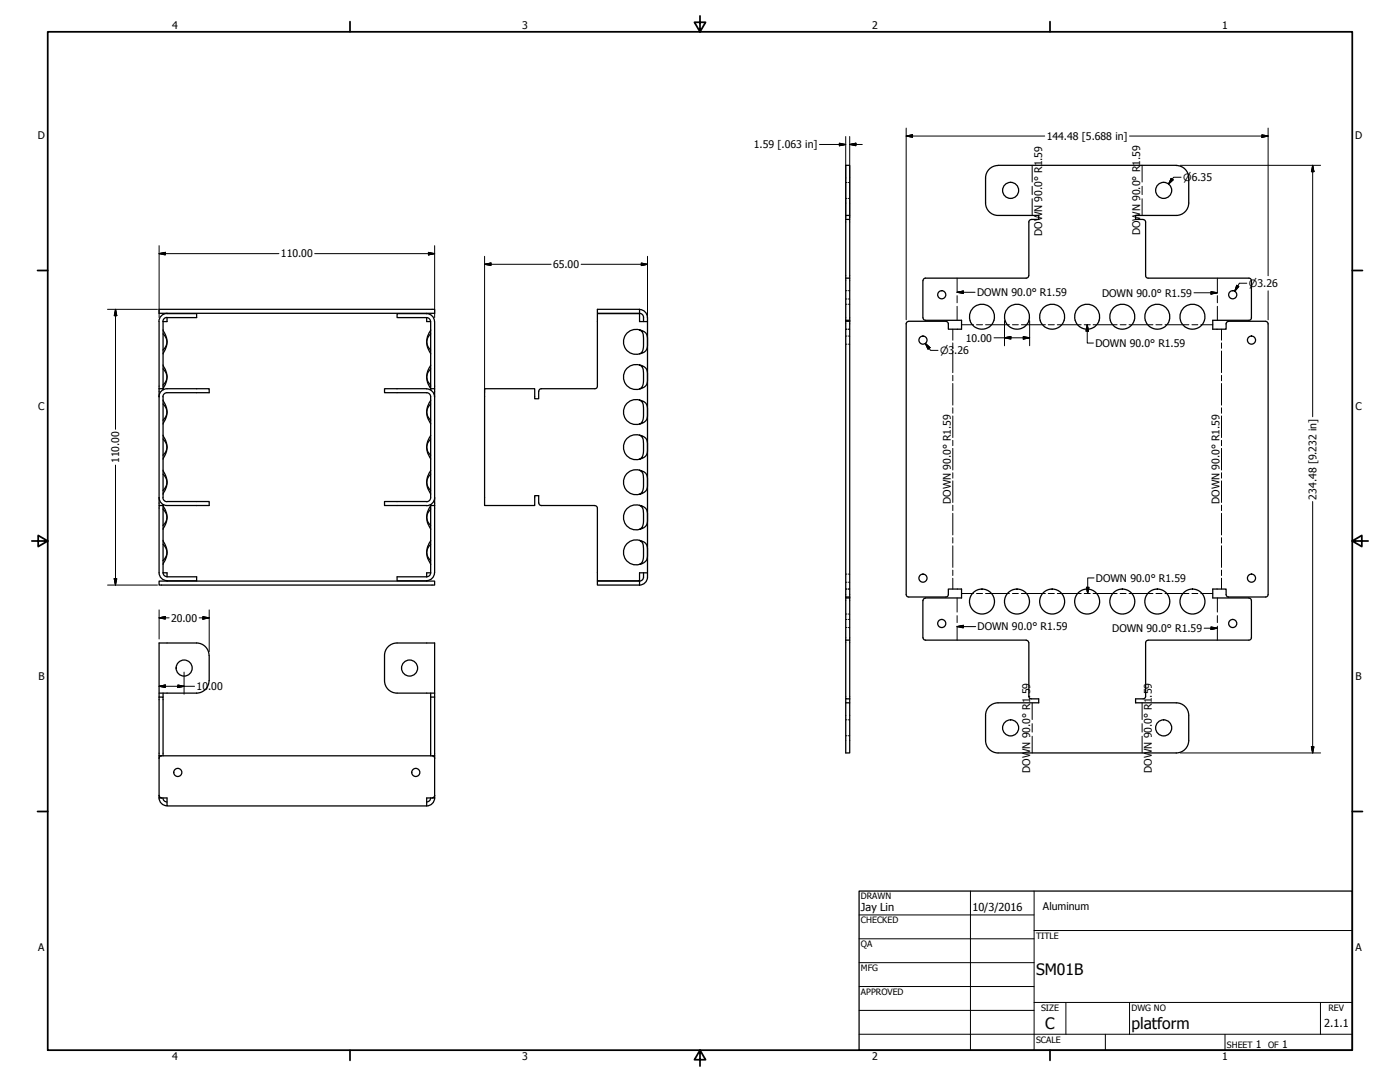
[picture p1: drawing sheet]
<svg xmlns="http://www.w3.org/2000/svg" width="559mm" height="432mm" viewBox="0 0 559 432" stroke-linecap="round" stroke-linejoin="round" font-family="sans-serif">
<!-- layer: Visible (ANSI) -->
<g fill="none" stroke="#000" stroke-width=".51">
<path d="M393.4 71v10a5 5 0 0 0 5 5M398.4 66a5 5 0 0 0-5 5M398.4 66h71.1M469.5 66a5 5 0 0 1 5 5M474.5 71v10a5 5 0 0 1-5 5h-16.2v1.6h2.9M337.6 87.6h1.6v23.4M337.6 86h1.6v-20h-1.6v212.9h1.6M339.2 86v1.6M398.4 86h16.2v1.6l-3.3 .1-.6 .9v21.4M456.3 87.6l.7 .3 .3 .7v21.4l.3 .7 .6 .3M337.6 111h1.6v144.5h-1.6M368.4 112l.1 15.2 .9 .6h14.4v3.6h-5.3l-.1-2.5-.9-.6"/>
<path d="M410.6 110l-.3 .7-.7 .3h-40.2l-.7 .3-.3 .7M458.3 111h40.2M498.5 111l.7 .3 .3 .7M499.5 112v14.8l-.3 .7-.7 .3M63.5 123.4h110v1.6h-110zM65.1 128.3v26.8h-1.6M65.1 131.6a8 8 0 0 1 0 9.6M65.1 133.2a4 4 0 0 1-.1 6.5M66.6 126.7l-1.1 .5-.5 1.1M66.6 125.1a3.2 3.2 0 0 0-3.2 3.2l.1 73.4M66.7 125.2h11.8v1.5h-11.8M66.7 126.7v1.6h-1.6"/>
<path d="M66.7 125v.2M170.3 125.2a3.1 3.1 0 0 1 3.1 3.1M170.3 126.7l.9 .3 .6 1.3M170.3 125l-11.8 .2v1.5h11.8v1.6h1.6v27.3M171.9 133.2a4.1 4.1 0 0 0 0 6.5M171.9 131.6a8 8 0 0 0 0 9.6M173.5 128.3v26.8h-1.6M238.4 123.4h16.9v1.6h-16.9zM255.2 125l1.2 .5a2.99 2.99 0 0 1 .5 2.8M255.2 123.5a3.1 3.1 0 0 1 3.2 3.2M255.2 131.6a5 5 0 0 0-6.3 4.8 5 5 0 0 0 6.3 4.8M255.3 131.6a3.7 3.7 0 0 1 3.1 4.9 3.6 3.6 0 0 1-3.1 4.7 3 3 0 0 0 1.6-3.2l-.1-3.9a2.52 2.52 0 0 0-1.5-2.5z"/>
<path d="M258.4 128.3h-3.1v-3.1h-16.9v28.9M258.4 128.3v100.3a3.7 3.7 0 0 1-3.2 4.9M258.4 126.6v1.7M337.6 127.8h1.6M337.6 128.2h1.6M377.5 128.2l-14.8 .1-.7 .3-.3 .7v107.9M498.5 127.8h-14.4v3.6h5.3l.1-2.5 .9-.6 14.8-.1 .9 .7 .1 108.3M63.4 158.3a3.2 3.2 0 0 1 3.2-3.2h16.9v1.6h-16.8l-1.2 .5-.5 1.1M65.1 158.3l-.1 40.3 .2 .8 1 .8h17.3v1.5h-16.9a3.1 3.1 0 0 1-3.1-3.1M65.1 145.7a8 8 0 0 1 0 9.6M65.1 147.2a4 4 0 0 1-.1 6.5M65.1 159.6a8 8 0 0 1 0 9.6"/>
<path d="M65.1 155.1v.5M170.3 156.7l1.1 .5 .5 1.1M170.3 155.2a3.1 3.1 0 0 1 3.1 3.1M170.3 155.1h-16.8v1.6h16.8M171.9 158.3v40.3l-.5 1.1-1.1 .5M171.9 147.2a4.1 4.1 0 0 0 0 6.5M171.9 145.7a8 8 0 0 0 0 9.6M171.9 159.6a8 8 0 0 0 0 9.6M173.5 155.1v73.5M215 156.1v3h-1.6v-4h-20v46.6h20v-3.9h1.6l.2 3.3 .9 .6h21.3M237.4 155.1h-21.3l-.7 .3-.3 .7M238.4 154.1l-.2 .7-.7 .3"/>
<path d="M255.2 159.7a5 5 0 0 0-6.3 4.7 5 5 0 0 0 6.3 4.8M255.2 145.7a5 5 0 0 0-6.3 4.8 5 5 0 0 0 6.3 4.7M255.3 145.7a3.6 3.6 0 0 1 3.1 4.7 3.7 3.7 0 0 1-3.1 4.9l.9-.7a11.9 11.9 0 0 0 .3-7.7zM255.3 159.6a3.7 3.7 0 0 1 3.1 4.9 3.6 3.6 0 0 1-3.1 4.7l.9-.7a12.9 12.9 0 0 0 0-8.2zM65.1 161.2a4 4 0 0 1-.1 6.5M65.1 173.7a8 8 0 0 1 0 9.6M65.1 175.2a4 4 0 0 1-.1 6.5M171.9 161.2a4.1 4.1 0 0 0 0 6.5M171.9 175.2a4.1 4.1 0 0 0 0 6.5M171.9 173.7a8 8 0 0 0 0 9.6M255.2 173.7a5 5 0 0 0-6.3 4.8 5 5 0 0 0 6.3 4.7M255.3 173.7a3.6 3.6 0 0 1 3.1 4.7 3.7 3.7 0 0 1-3.1 4.9l.9-.7a11.9 11.9 0 0 0 .3-7.7z"/>
<path d="M65.1 187.6a8 8 0 0 1 0 9.6M65.1 189.2a4 4 0 0 1-.1 6.5M171.9 189.2a4.1 4.1 0 0 0 0 6.5M171.9 187.6a8 8 0 0 0 0 9.6M173.5 198.6a3.2 3.2 0 0 1-3.2 3.2M255.2 187.7a5 5 0 0 0-6.3 4.7 5 5 0 0 0 6.3 4.8M255.3 187.6a3.7 3.7 0 0 1 3.1 4.9 3.6 3.6 0 0 1-3.1 4.7l.9-.7a12.9 12.9 0 0 0 0-8.2zM65.1 201.7h-1.6v26.9a3.1 3.1 0 0 0 3.1 3.1M65.1 215.6a8 8 0 0 1 0 9.6M65.1 217.2a4 4 0 0 1-.1 6.5M65.1 201.7a8 8 0 0 1 0 9.6M65.1 203.2a4 4 0 0 1-.1 6.5"/>
<path d="M65.1 201.4v27.2M170.3 200.2h-16.8v1.5h16.8M171.9 217.2a4.1 4.1 0 0 0 0 6.5M171.9 215.6a8 8 0 0 0 0 9.6M171.9 203.2a4.1 4.1 0 0 0 0 6.5M171.9 201.7a8 8 0 0 0 0 9.6M171.9 201.4v.3M173.5 201.7h-1.6v26.9M237.5 201.8l.7 .3 .2 .7v29h16.9v-3.2h3.1M255.2 215.7a5 5 0 0 0-6.3 4.7 5 5 0 0 0 6.3 4.8M255.2 201.7a5 5 0 0 0-6.3 4.8 5 5 0 0 0 6.3 4.8M255.3 215.6a3.7 3.7 0 0 1 3.1 4.9 3.6 3.6 0 0 1-3.1 4.7l.9-.7a12.9 12.9 0 0 0 0-8.2z"/>
<path d="M255.3 201.7a3.6 3.6 0 0 1 3.1 4.7 3.7 3.7 0 0 1-3.1 4.9l.9-.7a11.9 11.9 0 0 0 .3-7.7zM63.5 231.9h110v1.6h-110zM65.1 228.6h1.6v1.6h11.8v1.6l-11.8 .1M65.1 228.6l.6 1.2 .9 .3M171.9 228.6l-.5 1.1-1.1 .5M171.9 228.6h-1.6v1.6h-11.8v1.6l11.8 .1M173.4 228.6a3.1 3.1 0 0 1-3.1 3.1M255.3 231.9h-16.9v1.6h16.9M255.3 231.9v1.6M256.9 228.6a2.99 2.99 0 0 1-.5 2.8l-1.2 .5M337.6 238.6h1.6M337.6 238.3h1.6"/>
<path d="M361.7 237.3a.99 .99 0 0 0 1 1h14.8l.7-.3 .3-.7M369.4 238.7l-.7 .3-.3 .7v14.8M378.5 237.2v-2.1h5.3v3.5h-14.4M489.4 237.2v-2.1h-5.3v3.5h14.4M489.4 237.3l.3 .7 .7 .3h14.8l.7-.3 .3-.7M498.5 238.7l.7 .3 .3 .7v14.8M78.5 256.6a5 5 0 0 1 4.9 5M78.5 256.6h-15v21.6M339.2 255.5v25M368.4 254.5l.3 .7 .7 .3h40.2M409.6 255.5l.7 .3 .3 .7M410.7 256.5v21.4l.6 .9 3.3 .1v1.6h-16.2"/>
<path d="M457.3 256.5v21.4l-.3 .7-.7 .3M458.2 255.5l-.6 .3-.3 .7M458.3 255.5h40.2M499.5 254.5l-.3 .7-.7 .3M63.5 278.2h1.6v23.4M63.5 278.2v40.3M63.5 276.6h15M65.1 276.6v1.6M83.4 271.6a5 5 0 0 1-4.9 5M83.5 261.6v10M153.5 261.6v10a5 5 0 0 0 5 5h15M153.5 261.6a5 5 0 0 1 5-5h15v21.6"/>
<path d="M171.9 278.2h1.6v40.3M171.9 276.6v25M337.6 278.9v21.6h1.6v-20h-1.6M456.2 278.9h-2.9v1.6h16.2a5 5 0 0 1 5 5v10a5 5 0 0 1-5 5h-71.1M398.4 280.5a5 5 0 0 0-5 5v10a5 5 0 0 0 5 5M63.5 318.5h3.2v3.1h103.6v-3.1h3.2M63.5 301.6h110M63.5 318.4a3.1 3.1 0 0 0 3.1 3.2M63.5 317.4l.3 .7 .7 .3M64.5 301.6l-.7 .3-.3 .7M65 318.4l.5 1.2 1.1 .4M171.9 318.4l-.5 1.2-1.1 .4"/>
<path d="M172.5 301.6l.7 .3 .3 .7M173.5 318.4a3.2 3.2 0 0 1-3.2 3.2M173.5 317.4l-.3 .7-.7 .3"/>
<circle cx="403.4" cy="76" r="3.2"/>
<circle cx="464.5" cy="76" r="3.2"/>
<circle cx="375.9" cy="117.6" r="1.62"/>
<circle cx="492" cy="117.6" r="1.62"/>
<circle cx="368.4" cy="135.7" r="1.62"/>
<circle cx="392" cy="126.4" r="5"/>
<circle cx="405.9" cy="126.4" r="5"/>
<circle cx="420" cy="126.4" r="5"/>
<circle cx="433.9" cy="126.4" r="5"/>
<circle cx="448" cy="126.4" r="5"/>
<circle cx="461.9" cy="126.4" r="5"/>
<circle cx="476" cy="126.4" r="5"/>
<circle cx="499.5" cy="135.7" r="1.62"/>
<circle cx="368.4" cy="230.7" r="1.62"/>
<circle cx="499.5" cy="230.7" r="1.62"/>
<circle cx="375.9" cy="248.8" r="1.62"/>
<circle cx="392" cy="240.1" r="5"/>
<circle cx="405.9" cy="240.1" r="5"/>
<circle cx="420" cy="240.1" r="5"/>
<circle cx="433.9" cy="240.1" r="5"/>
<circle cx="448" cy="240.1" r="5"/>
<circle cx="461.9" cy="240.1" r="5"/>
<circle cx="476" cy="240.1" r="5"/>
<circle cx="492" cy="248.8" r="1.62"/>
<circle cx="73.5" cy="266.6" r="3.2"/>
<circle cx="163.5" cy="266.6" r="3.2"/>
<circle cx="403.4" cy="290.5" r="3.2"/>
<circle cx="464.5" cy="290.5" r="3.2"/>
<circle cx="71" cy="308.3" r="1.62"/>
<circle cx="166" cy="308.3" r="1.62"/>
</g>
<!-- layer: Bend Centerline (ANSI) -->
<g fill="none" stroke="#000" stroke-width=".4">
<path d="M412 66v6.6M412 74.4v3.3M412 79.3v6.7M455.9 66v6.6M455.9 74.4v3.3M455.9 79.3v6.7M382 111v5.6M382 118v2.8M485.9 111v5.6M485.9 118v2.8M380.3 131.4v4.4M380.3 136.8v2.2"/>
<path d="M382 122.2v5.6M383.8 129.6h4.8M389.8 129.6h2.4M393.4 129.6h9.5M404.1 129.6h2.4M407.7 129.6h9.6M418.4 129.6h2.4M422 129.6h9.5M432.8 129.6h2.4M436.3 129.6h9.6M447.1 129.6h2.4M450.7 129.6h9.5"/>
<path d="M461.4 129.6h2.4M465 129.6h9.5M475.7 129.6h2.4M479.3 129.6h4.8M485.9 122.2v5.6M487.6 131.4v4.4M487.6 136.8v2.2M380.3 140.1v8.6M380.3 149.8v2.2M380.3 153v8.7M487.6 140.1v8.6M487.6 149.8v2.2"/>
<path d="M487.6 153v8.7M380.3 162.8v2.1M380.3 166v8.6M380.3 175.7v2.2M380.3 178.9v8.7M487.6 162.8v2.1M487.6 166v8.6M487.6 175.7v2.2M487.6 178.9v8.7M380.3 188.7v2.1M380.3 191.9v8.6M487.6 188.7v2.1"/>
<path d="M487.6 191.9v8.6M380.3 201.6v2.2M380.3 204.9v8.6M380.3 214.6v2.1M380.3 217.8v8.6M487.6 201.6v2.2M487.6 204.9v8.6M487.6 214.6v2.1M487.6 217.8v8.6M380.3 227.5v2.2M380.3 230.8v4.3M382 238.6v5.7"/>
<path d="M383.8 236.9h4.8M389.8 236.9h2.4M393.4 236.9h9.5M404.1 236.9h2.4M407.7 236.9h9.6M418.4 236.9h2.4M422 236.9h9.5M432.8 236.9h2.4M436.3 236.9h9.6M447.1 236.9h2.4M450.7 236.9h9.5M461.4 236.9h2.4"/>
<path d="M465 236.9h9.5M475.7 236.9h2.4M479.3 236.9h4.8M485.9 238.6v5.7M487.6 227.5v2.2M487.6 230.8v4.3M382 245.7v2.8M382 249.9v5.6M485.9 245.7v2.8M485.9 249.9v5.6M412 280.5v6.6M412 288.8v3.4"/>
<path d="M412 293.8v6.7M455.9 280.5v6.6M455.9 288.8v3.4M455.9 293.8v6.7"/>
</g>
<!-- layer: Hidden (ANSI) -->
<g fill="none" stroke="#000" stroke-width=".4">
<path d="M337.6 79.2h.5M337.6 72.8h.5M338.6 79.2h.6M338.6 72.8h.6M337.6 119.3h.5M337.6 116h.5M338.6 119.3h.6M338.6 116h.6M337.6 131.4h.5M337.6 121.4h.5M337.6 137.4h.5M337.6 134.1h.5"/>
<path d="M338.6 131.4h.6M338.6 121.4h.6M338.6 137.4h.6M338.6 134.1h.6M337.6 235.1h.5M337.6 232.3h.5M337.6 229.1h.5M338.6 235.1h.6M338.6 232.3h.6M338.6 229.1h.6M337.6 245h.5M337.6 250.4h.5"/>
<path d="M337.6 247.2h.5M338.6 245h.6M338.6 250.4h.6M338.6 247.2h.6M337.6 293.6h.5M337.6 287.3h.5M338.6 293.6h.6M338.6 287.3h.6"/>
</g>
<!-- layer: Border (ANSI) -->
<g fill="none" stroke="#000" stroke-width=".7">
<path d="M19 12.7h520.8v406.4h-520.8zM139.7 8.6v4.1M279.4 6.3v6.4l-2.2-3.8h4.4l-2.2 3.8M419.1 8.6v4.1M15 107.9h4M539.8 107.9h4M12.7 215.9h6.3l-3.8-2.2v4.4l3.8-2.2M539.8 215.9l3.8 2.2v-4.4l-3.8 2.2h6.3M15 323.8h4M539.8 323.8h4M139.7 419.1v4.1M279.4 419.1l2.2 3.8h-4.4l2.2-3.8v6.3"/>
<path d="M419.1 419.1v4.1"/>
</g>
<!-- layer: Title (ANSI) -->
<g fill="none" stroke="#000" stroke-width=".4">
<path d="M387.3 355.6v63.5M412.7 355.6v63.5M342.9 365.1h69.8M342.9 374.6h69.8M412.7 371.3h127.1M342.9 384.2h69.8M342.9 393.7h69.8M342.9 412.7h196.9M342.9 403.2h69.8M412.7 400h127.1M425.4 400v12.7M441.2 412.7v6.4"/>
<path d="M450.8 400v12.7M488.9 412.7v6.4M527 400v12.7"/>
</g>
<path d="M342.9 355.6h196.9v63.5h-196.9z" fill="none" stroke="#000" stroke-width=".51"/>
<!-- layer: Dimension (ANSI) -->
<g fill="none" stroke="#000" stroke-width=".4">
<path d="M327.1 57.7h10.5M335 57.1l2.6 .6-2.6 .5zM337.6 54.5v32.5M339.2 57.7l2.4-.6v1.1zM339.2 57.7h5M339.2 54.5v32.5M361.7 54.3l2.5-.5v1zM361.7 54.3h55.3M361.7 51.1v76.5M450.8 54.3h55.4M503.7 53.8l2.5 .5-2.5 .5zM506.2 51.1v58.9"/>
<path d="M467.5 71.2l.8 .6-1.9 1.7zM471.1 66h56M471.4 70.7h-3l-2 2.8M523.9 66l.5 2.5h-1zM523.9 66v100.3M63.5 98v28.7M173.5 98v28.7M63.5 101.2l2.5-.5v1zM63.5 101.2h47.8M125.6 101.2h47.9M171 100.7l2.5 .5-2.5 .5zM193.4 105.5l2.6-.5v1z"/>
<path d="M193.4 105.5h26.6M193.4 102.3v54.4M232 105.5h26.4M256 105l2.4 .5-2.4 .5zM258.4 102.3v24.4M493.6 113.9l.9 .5-1.7 1.9zM497.6 113h-2.9l-1.9 3.3M506.2 116.1v11.5M42.9 123.4h20M46.1 123.4l.5 2.6h-1zM46.1 123.4v47.9M369.3 137l1.9 1.7-.8 .7z"/>
<path d="M369.3 137l2.1 2.8h3M396.7 134.8h14.3M400.9 134.8l2.6-.5v1zM400.9 128v10M408.4 134.3l2.6 .5-2.6 .5zM411 128v10M46.1 185.6v47.9M523.9 200.2v100.3M42.9 233.5h20M45.6 230.9h1l-.5 2.6zM63.5 246.6l2.5-.5v1zM63.5 243.4v11.6"/>
<path d="M63.5 246.6h4M79.5 246.6h4M81 246.1l2.5 .5-2.5 .5zM83.5 243.4v16.6M63.5 273.9l2.5-.5v1zM63.5 273.9h14.2M71 273.4l2.5 .5-2.5 .5zM73.5 268.2v8.9M523.4 298h1l-.5 2.5zM471.1 300.5h56"/>
</g>
<g fill="#000" stroke="#000" stroke-width=".4">
<path d="M335 58.2l2.6-.5zM335 57.1l2.6 .6-2.6 .5zM339.2 57.7l2.4-.6zM339.2 57.7l2.4-.6v1.1zM361.7 54.3l2.5-.5zM361.7 54.3l2.5-.5v1zM503.7 54.8l2.5-.5zM503.7 53.8l2.5 .5-2.5 .5zM467.5 71.2l-1.1 2.3zM467.5 71.2l.8 .6-1.9 1.7zM523.9 66l.5 2.5zM523.9 66l.5 2.5h-1z"/>
<path d="M63.5 101.2l2.5-.5zM63.5 101.2l2.5-.5v1zM171 101.7l2.5-.5zM171 100.7l2.5 .5-2.5 .5zM193.4 105.5l2.6-.5zM193.4 105.5l2.6-.5v1zM256 106l2.4-.5zM256 105l2.4 .5-2.4 .5zM493.6 113.9l-.8 2.4zM493.6 113.9l.9 .5-1.7 1.9zM46.1 123.4l.5 2.6zM46.1 123.4l.5 2.6h-1z"/>
<path d="M369.3 137l1.9 1.7zM369.3 137l1.9 1.7-.8 .7zM400.9 134.8l2.6-.5zM400.9 134.8l2.6-.5v1zM408.4 135.3l2.6-.5zM408.4 134.3l2.6 .5-2.6 .5zM45.6 230.9l.5 2.6zM45.6 230.9h1l-.5 2.6zM63.5 246.6l2.5-.5zM63.5 246.6l2.5-.5v1zM81 247.1l2.5-.5zM81 246.1l2.5 .5-2.5 .5z"/>
<path d="M63.5 273.9l2.5-.5zM63.5 273.9l2.5-.5v1zM71 274.4l2.5-.5zM71 273.4l2.5 .5-2.5 .5zM523.4 298l.5 2.5zM523.4 298h1l-.5 2.5z"/>
</g>
<!-- layer: Symbol (ANSI) -->
<path d="M382 116.6l2.5-.5v1.1zM382 116.6h7.2M476.6 116.8h9.3M483.4 116.3l2.5 .5-2.5 .5zM434 129.6l.5 2.5h-1zM434 129.6v7.3h2.4M433.6 234.4h1.1l-.6 2.5zM436.7 230.6h-2.6v6.3M382 250.1l2.5-.5v1zM382 250.1h7.4M480.6 250.7h5.3M483.4 250.2l2.5 .5-2.5 .5z" fill="none" stroke="#000" stroke-width=".4"/>
<path d="M382 116.6l2.5-.5zM382 116.6l2.5-.5v1.1zM483.4 117.3l2.5-.5zM483.4 116.3l2.5 .5-2.5 .5zM434 129.6l.5 2.5zM434 129.6l.5 2.5h-1zM433.6 234.4l.5 2.5zM433.6 234.4h1.1l-.6 2.5zM382 250.1l2.5-.5zM382 250.1l2.5-.5v1zM483.4 251.2l2.5-.5zM483.4 250.2l2.5 .5-2.5 .5z" fill="#000" stroke="#000" stroke-width=".4"/>
<g font-size="6.3">
<text x="413.5" y="389.1">SM01B</text>
<text x="417.2" y="410.6">C</text>
<text x="451.6" y="410.7">platform</text>
</g>
<g font-size="4.4">
<text x="343.7" y="363.5">Jay Lin</text>
<text x="388.1" y="363.7">10/3/2016</text>
<text x="528.5" y="410">2.1.1</text>
</g>
<g font-size="4.2">
<text x="68.7" y="11.7">4</text>
<text x="208.4" y="11.7">3</text>
<text x="348.1" y="11.7">2</text>
<text x="487.8" y="11.7">1</text>
<text x="15.1" y="55.5">D</text>
<text x="300.9" y="59.2">1.59 [.063 in]</text>
<text x="417.8" y="55.8">144.48 [5.688 in]</text>
<text x="540.9" y="55.5">D</text>
<text x="475.7" y="72.2">6.35</text>
<text x="415.9" y="94.1" transform="rotate(-90 415.9 94.1)">DOWN 90.0° R1.59</text>
<text x="455" y="93.9" transform="rotate(-90 455 93.9)">DOWN 90.0° R1.59</text>
<text x="112.1" y="102.7">110.00</text>
<text x="220.7" y="107">65.00</text>
<text x="390" y="118.2">DOWN 90.0° R1.59</text>
<text x="439.9" y="118.4">DOWN 90.0° R1.59</text>
<text x="385.5" y="136.3">10.00</text>
<text x="380.9" y="141.4">.26</text>
<text x="437.3" y="138.4">DOWN 90.0° R1.59</text>
<text x="15.2" y="163.4">C</text>
<text x="541" y="163.4">C</text>
<text x="47.6" y="184.8" transform="rotate(-90 47.6 184.8)">110.00</text>
<text x="379.5" y="201.2" transform="rotate(-90 379.5 201.2)">DOWN 90.0° R1.59</text>
<text x="486.7" y="201.2" transform="rotate(-90 486.7 201.2)">DOWN 90.0° R1.59</text>
<text x="525.5" y="199.4" transform="rotate(-90 525.5 199.4)">234.48 [9.232 in]</text>
<text x="437.5" y="232.2">DOWN 90.0° R1.59</text>
<text x="68.3" y="248.1">20.00</text>
<text x="390.2" y="251.6">DOWN 90.0° R1.59</text>
<text x="443.9" y="252.2">DOWN 90.0° R1.59</text>
<text x="15.3" y="271.4">B</text>
<text x="78.5" y="275.4">10.00</text>
<text x="541.1" y="271.4">B</text>
<text x="411.2" y="308.4" transform="rotate(-90 411.2 308.4)">DOWN 90.0° R1.59</text>
<text x="459.8" y="308.4" transform="rotate(-90 459.8 308.4)">DOWN 90.0° R1.59</text>
<text x="416.3" y="363">Aluminum</text>
<text x="15.2" y="379.3">A</text>
<text x="541" y="379.3">A</text>
<text x="501.3" y="418.3">1</text>
<text x="511.8" y="418.3">1</text>
<text x="68.7" y="423.2">4</text>
<text x="208.4" y="423.2">3</text>
<text x="348.1" y="423.2">2</text>
<text x="487.8" y="423.2">1</text>
</g>
<g font-size="4">
<text x="472.2" y="72.2">⌀</text>
<text x="498.5" y="114.6">⌀3.26</text>
<text x="375.2" y="141.4">⌀3</text>
</g>
<g font-size="3.5">
<text x="343.7" y="358.9">DRAWN</text>
<text x="343.7" y="368.5">CHECKED</text>
<text x="413.5" y="374.6">TITLE</text>
<text x="343.7" y="378">QA</text>
<text x="343.7" y="387.5">MFG</text>
<text x="343.7" y="397.1">APPROVED</text>
<text x="415.5" y="403.4">SIZE</text>
<text x="451.6" y="403.4">DWG NO</text>
<text x="530.3" y="403.4">REV</text>
<text x="413.5" y="416.1">SCALE</text>
<text x="489.7" y="418.3">SHEET</text>
<text x="506.2" y="418.3">OF</text>
</g>
</svg>
